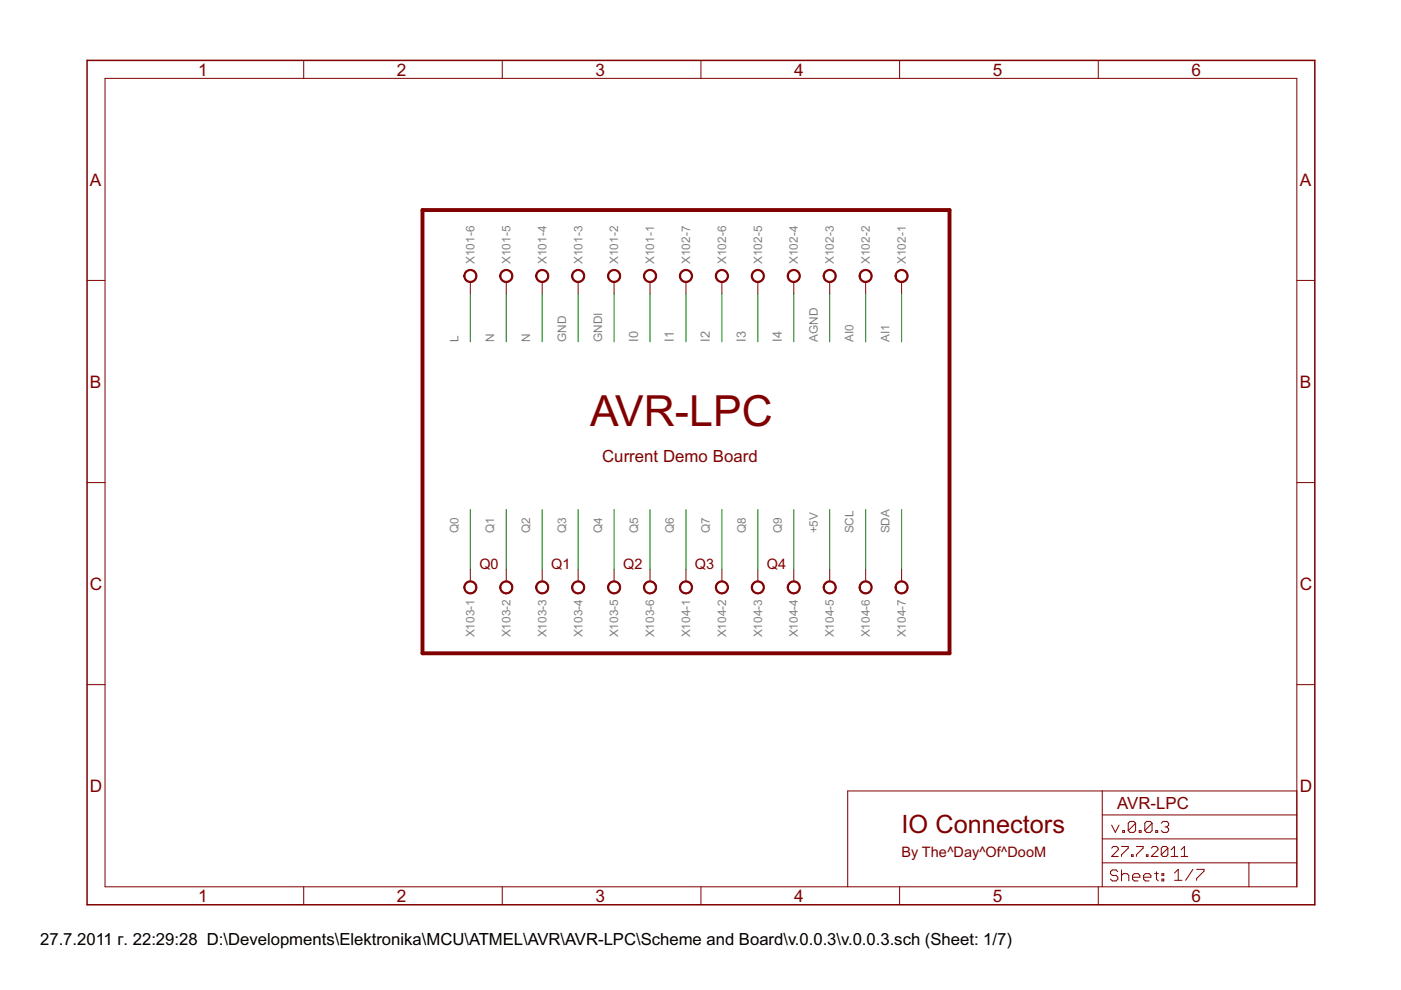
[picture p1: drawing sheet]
<svg xmlns="http://www.w3.org/2000/svg" width="297mm" height="210mm" viewBox="0 0 297 210" stroke-linecap="round" stroke-linejoin="round" font-family="sans-serif">
<g fill="#800000" stroke="#800000" stroke-width=".83">
<path d="M89.6 138.5h111.7z"/>
<path d="M201.3 44.5v94z"/>
<path d="M89.6 44.5h111.7z"/>
<path d="M89.6 44.5v94z"/>
</g>
<g fill="#800000" stroke="#800000" stroke-width=".21">
<path d="M275 182.9v5.1z"/>
<path d="M275 177.9v5z"/>
<path d="M275 172.8v5.1z"/>
<path d="M275 167.7v5.1z"/>
<path d="M179.7 167.7v20.3z"/>
<path d="M179.7 167.7h54z"/>
<path d="M233.7 167.7h41.3z"/>
<path d="M264.8 182.9v5.1z"/>
<path d="M264.8 182.9h10.2z"/>
<path d="M233.7 182.9h31.1z"/>
<path d="M233.7 182.9v5.1z"/>
<path d="M233.7 177.9v5z"/>
<path d="M233.7 177.9h41.3z"/>
<path d="M233.7 172.8v5.1z"/>
<path d="M233.7 172.8h41.3z"/>
<path d="M233.7 167.7v5.1z"/>
<path d="M235.7 174.9l.8 1.6z"/>
<path d="M237.3 174.9l-.8 1.6z"/>
<path d="M238 176.1v.4z"/>
<path d="M238 176.1h.4z"/>
<path d="M238.4 176.1v.4z"/>
<path d="M238 176.5h.4z"/>
<path d="M239.2 174.5v1.6z"/>
<path d="M239.2 174.5l.4-.3z"/>
<path d="M239.6 174.2h.8z"/>
<path d="M240.4 174.2l.4 .3z"/>
<path d="M240.8 174.5v1.6z"/>
<path d="M240.4 176.5l.4-.4z"/>
<path d="M239.6 176.5h.8z"/>
<path d="M239.2 176.1l.4 .4z"/>
<path d="M239.2 176.1l1.6-1.6z"/>
<path d="M241.5 176.1v.4z"/>
<path d="M241.5 176.1h.4z"/>
<path d="M241.9 176.1v.4z"/>
<path d="M241.5 176.5h.4z"/>
<path d="M242.7 174.5v1.6z"/>
<path d="M242.7 174.5l.4-.3z"/>
<path d="M243.1 174.2h.8z"/>
<path d="M243.9 174.2l.4 .3z"/>
<path d="M244.3 174.5v1.6z"/>
<path d="M244.3 176.1l-.4 .4z"/>
<path d="M243.1 176.5h.8z"/>
<path d="M242.7 176.1l.4 .4z"/>
<path d="M244.3 174.5l-1.6 1.6z"/>
<path d="M245 176.1v.4z"/>
<path d="M245 176.1h.4z"/>
<path d="M245.4 176.1v.4z"/>
<path d="M245 176.5h.4z"/>
<path d="M246.2 174.5l.4-.3z"/>
<path d="M246.6 174.2h.8z"/>
<path d="M247.4 174.2l.4 .3z"/>
<path d="M247.8 174.5v.4z"/>
<path d="M247.8 174.9l-.4 .4z"/>
<path d="M247 175.3h.4z"/>
<path d="M247.4 175.3l.4 .4z"/>
<path d="M247.8 175.7v.4z"/>
<path d="M247.8 176.1l-.4 .4z"/>
<path d="M246.6 176.5h.8z"/>
<path d="M246.2 176.1l.4 .4z"/>
<path d="M235.7 181.6h1.4z"/>
<path d="M237.1 180.2l-1.4 1.4z"/>
<path d="M237.1 179.8v.4z"/>
<path d="M236.7 179.5l.4 .3z"/>
<path d="M236 179.5h.7z"/>
<path d="M236 179.5l-.3 .3z"/>
<path d="M237.8 179.5h1.4z"/>
<path d="M239.2 179.5v.3z"/>
<path d="M237.8 181.2l1.4-1.4z"/>
<path d="M237.8 181.2v.4z"/>
<path d="M239.9 181.2v.4z"/>
<path d="M239.9 181.2h.3z"/>
<path d="M240.2 181.2v.4z"/>
<path d="M239.9 181.6h.3z"/>
<path d="M240.9 179.5h1.5z"/>
<path d="M242.4 179.5v.3z"/>
<path d="M240.9 181.2l1.5-1.4z"/>
<path d="M240.9 181.2v.4z"/>
<path d="M243.1 181.2v.4z"/>
<path d="M243.1 181.2h.3z"/>
<path d="M243.4 181.2v.4z"/>
<path d="M243.1 181.6h.3z"/>
<path d="M244.1 181.6h1.4z"/>
<path d="M244.1 181.6l1.4-1.4z"/>
<path d="M245.5 179.8v.4z"/>
<path d="M245.2 179.5l.3 .3z"/>
<path d="M244.5 179.5h.7z"/>
<path d="M244.5 179.5l-.4 .3z"/>
<path d="M246.2 179.8v1.4z"/>
<path d="M246.5 179.5l-.3 .3z"/>
<path d="M246.5 179.5h.8z"/>
<path d="M247.3 179.5l.3 .3z"/>
<path d="M247.6 179.8v1.4z"/>
<path d="M247.6 181.2l-.3 .4z"/>
<path d="M246.5 181.6h.8z"/>
<path d="M246.2 181.2l.3 .4z"/>
<path d="M246.2 181.2l1.4-1.4z"/>
<path d="M248.3 180.2l.7-.7z"/>
<path d="M249 179.5v2.1z"/>
<path d="M248.3 181.6h1.4z"/>
<path d="M251.1 179.5l-.7 .7z"/>
<path d="M251.1 179.5v2.1z"/>
<path d="M250.4 181.6h1.4z"/>
<path d="M249 185.1l.8-.8z"/>
<path d="M249.8 184.3v2.3z"/>
<path d="M249 186.6h1.6z"/>
<path d="M252.9 184.3l-1.5 2.3z"/>
<path d="M253.7 184.3h1.6z"/>
<path d="M255.3 184.3v.4z"/>
<path d="M255.3 184.7l-1.6 1.6z"/>
<path d="M253.7 186.3v.3z"/>
<path d="M236.6 184.4l.4 .4z"/>
<path d="M235.8 184.4h.8z"/>
<path d="M235.4 184.8l.4-.4z"/>
<path d="M235.4 184.8v.4z"/>
<path d="M235.4 185.2l.4 .4z"/>
<path d="M235.8 185.6h.8z"/>
<path d="M236.6 185.6l.4 .4z"/>
<path d="M237 186v.4z"/>
<path d="M237 186.4l-.4 .4z"/>
<path d="M235.8 186.8h.8z"/>
<path d="M235.4 186.4l.4 .4z"/>
<path d="M237.8 184.4v2.4z"/>
<path d="M237.8 185.6l.4-.4z"/>
<path d="M238.2 185.2h.8z"/>
<path d="M239 185.2l.3 .4z"/>
<path d="M239.3 185.6v1.2z"/>
<path d="M240.5 186.8h.8z"/>
<path d="M240.1 186.4l.4 .4z"/>
<path d="M240.1 185.6v.8z"/>
<path d="M240.1 185.6l.4-.4z"/>
<path d="M240.5 185.2h.8z"/>
<path d="M241.3 185.2l.4 .4z"/>
<path d="M241.7 185.6v.4z"/>
<path d="M240.1 186h1.6z"/>
<path d="M242.8 186.8h.8z"/>
<path d="M242.5 186.4l.3 .4z"/>
<path d="M242.5 185.6v.8z"/>
<path d="M242.5 185.6l.3-.4z"/>
<path d="M242.8 185.2h.8z"/>
<path d="M243.6 185.2l.4 .4z"/>
<path d="M244 185.6v.4z"/>
<path d="M242.5 186h1.5z"/>
<path d="M245.2 184.8v1.6z"/>
<path d="M245.2 186.4l.4 .4z"/>
<path d="M244.8 185.2h.8z"/>
<path d="M246.4 185.2h.3z"/>
<path d="M246.7 185.2v.4z"/>
<path d="M246.4 185.6h.3z"/>
<path d="M246.4 185.2v.4z"/>
<path d="M246.4 186.4h.3z"/>
<path d="M246.7 186.4v.4z"/>
<path d="M246.4 186.8h.3z"/>
<path d="M246.4 186.4v.4z"/>
<path d="M22.3 16.6v171.4z"/>
<path d="M18.5 59.5h3.8z"/>
<path d="M18.5 102.3h3.8z"/>
<path d="M18.5 145.2h3.8z"/>
<path d="M22.3 188h252.7z"/>
<path d="M64.4 188v3.8z"/>
<path d="M106.5 188v3.8z"/>
<path d="M148.6 188v3.8z"/>
<path d="M190.7 188v3.8z"/>
<path d="M232.9 188v3.8z"/>
<path d="M275 16.6v171.4z"/>
<path d="M275 59.5h3.8z"/>
<path d="M275 102.3h3.8z"/>
<path d="M275 145.2h3.8z"/>
<path d="M22.3 16.6h252.7z"/>
<path d="M64.4 12.8v3.8z"/>
<path d="M106.5 12.8v3.8z"/>
<path d="M148.6 12.8v3.8z"/>
<path d="M190.7 12.8v3.8z"/>
<path d="M232.9 12.8v3.8z"/>
<path d="M99.7 120.7v2.6z"/>
<path d="M107.3 120.7v2.6z"/>
<path d="M115 120.7v2.6z"/>
<path d="M122.6 120.7v2.6z"/>
<path d="M130.2 120.7v2.6z"/>
<path d="M137.8 120.7v2.6z"/>
<path d="M145.4 120.7v2.6z"/>
<path d="M153.1 120.7v2.6z"/>
<path d="M160.7 120.7v2.6z"/>
<path d="M168.3 120.7v2.6z"/>
<path d="M175.9 120.7v2.6z"/>
<path d="M183.5 120.7v2.6z"/>
<path d="M191.2 120.7v2.6z"/>
<path d="M137.8 59.8v2.5z"/>
<path d="M130.2 59.8v2.5z"/>
<path d="M122.6 59.8v2.5z"/>
<path d="M115 59.8v2.5z"/>
<path d="M107.3 59.8v2.5z"/>
<path d="M99.7 59.8v2.5z"/>
<path d="M191.2 59.8v2.5z"/>
<path d="M183.5 59.8v2.5z"/>
<path d="M175.9 59.8v2.5z"/>
<path d="M168.3 59.8v2.5z"/>
<path d="M160.7 59.8v2.5z"/>
<path d="M153.1 59.8v2.5z"/>
<path d="M145.4 59.8v2.5z"/>
<path d="M98.7 123.6a1.4 1.4 0 0 1 2.2 .2 1.4 1.4 0 0 1-.8 2.1 1.4 1.4 0 0 1-1.8-1.4h.3a1.15 1.15 0 0 1 1.6-1 1.15 1.15 0 0 1 .3 1.9 1.15 1.15 0 0 1-1.9-.6v-.3h-.3z" fill-rule="evenodd"/>
<path d="M106.3 123.6a1.4 1.4 0 0 1 2.2 .2 1.4 1.4 0 0 1-.8 2.1 1.4 1.4 0 0 1-1.8-1.4h.3a1.15 1.15 0 0 1 1.6-1 1.15 1.15 0 0 1 .3 1.9 1.15 1.15 0 0 1-1.9-.6v-.3h-.3z" fill-rule="evenodd"/>
<path d="M113.9 123.6a1.4 1.4 0 0 1 2.3 .2 1.4 1.4 0 0 1-.9 2.1 1.4 1.4 0 0 1-1.7-1.4h.2a1.15 1.15 0 0 1 1.6-1 1.15 1.15 0 0 1 .3 1.9 1.15 1.15 0 0 1-1.8-.6l-.1-.3h-.2z" fill-rule="evenodd"/>
<path d="M121.6 123.6a1.4 1.4 0 0 1 2.2 .2 1.4 1.4 0 0 1-.8 2.1 1.4 1.4 0 0 1-1.8-1.4h.2a1.15 1.15 0 0 1 1.6-1 1.15 1.15 0 0 1 .3 1.9 1.15 1.15 0 0 1-1.8-.6l-.1-.3h-.2z" fill-rule="evenodd"/>
<path d="M129.2 123.6a1.4 1.4 0 0 1 2.2 .2 1.4 1.4 0 0 1-.8 2.1 1.4 1.4 0 0 1-1.8-1.4h.3a1.15 1.15 0 0 1 1.6-1 1.15 1.15 0 0 1 .3 1.9 1.15 1.15 0 0 1-1.9-.6v-.3h-.3z" fill-rule="evenodd"/>
<path d="M136.8 123.6a1.4 1.4 0 0 1 2.2 .2 1.4 1.4 0 0 1-.8 2.1 1.4 1.4 0 0 1-1.8-1.4h.3a1.15 1.15 0 0 1 1.6-1 1.15 1.15 0 0 1 .3 1.9 1.15 1.15 0 0 1-1.9-.6v-.3h-.3z" fill-rule="evenodd"/>
<path d="M144.4 123.6a1.39 1.39 0 0 1 2.2 .2 1.39 1.39 0 0 1-.8 2.1 1.39 1.39 0 0 1-1.8-1.4h.3a1.15 1.15 0 0 1 1.6-1 1.15 1.15 0 0 1 .3 1.9 1.15 1.15 0 0 1-1.9-.6v-.3h-.3z" fill-rule="evenodd"/>
<path d="M152 123.6a1.39 1.39 0 0 1 2.2 .2 1.39 1.39 0 0 1-.8 2.1 1.39 1.39 0 0 1-1.7-1.4h.2a1.15 1.15 0 0 1 1.6-1 1.15 1.15 0 0 1 .3 1.9 1.15 1.15 0 0 1-1.8-.6l-.1-.3h-.2z" fill-rule="evenodd"/>
<path d="M159.7 123.6a1.39 1.39 0 0 1 2.2 .2 1.39 1.39 0 0 1-.9 2.1 1.39 1.39 0 0 1-1.7-1.4h.2a1.15 1.15 0 0 1 1.6-1 1.15 1.15 0 0 1 .3 1.9 1.15 1.15 0 0 1-1.8-.6l-.1-.3h-.2z" fill-rule="evenodd"/>
<path d="M167.3 123.6a1.39 1.39 0 0 1 2.2 .2 1.39 1.39 0 0 1-.8 2.1 1.39 1.39 0 0 1-1.8-1.4h.3a1.15 1.15 0 0 1 1.6-1 1.15 1.15 0 0 1 .3 1.9 1.15 1.15 0 0 1-1.9-.6v-.3h-.3z" fill-rule="evenodd"/>
<path d="M174.9 123.6a1.39 1.39 0 0 1 2.2 .2 1.39 1.39 0 0 1-.8 2.1 1.39 1.39 0 0 1-1.8-1.4h.3a1.14 1.14 0 0 1 1.6-1 1.14 1.14 0 0 1 .3 1.9 1.14 1.14 0 0 1-1.9-.6v-.3h-.3z" fill-rule="evenodd"/>
<path d="M182.5 123.6a1.39 1.39 0 0 1 2.2 .2 1.39 1.39 0 0 1-.8 2.1 1.39 1.39 0 0 1-1.8-1.4h.3a1.14 1.14 0 0 1 1.6-1 1.14 1.14 0 0 1 .3 1.9 1.14 1.14 0 0 1-1.9-.6v-.3h-.3z" fill-rule="evenodd"/>
<path d="M190.1 123.6a1.39 1.39 0 0 1 2.2 .2 1.39 1.39 0 0 1-.8 2.1 1.39 1.39 0 0 1-1.7-1.4h.2a1.14 1.14 0 0 1 1.6-1 1.14 1.14 0 0 1 .3 1.9 1.14 1.14 0 0 1-1.8-.6l-.1-.3h-.2z" fill-rule="evenodd"/>
<path d="M136.8 57.6a1.4 1.4 0 0 1 2.2 .2 1.4 1.4 0 0 1-.8 2.1 1.4 1.4 0 0 1-1.8-1.4h.3a1.15 1.15 0 0 1 1.6-1.1 1.15 1.15 0 0 1 .3 2 1.15 1.15 0 0 1-1.9-.6v-.3h-.3z" fill-rule="evenodd"/>
<path d="M129.2 57.6a1.4 1.4 0 0 1 2.2 .2 1.4 1.4 0 0 1-.8 2.1 1.4 1.4 0 0 1-1.8-1.4h.3a1.15 1.15 0 0 1 1.6-1.1 1.15 1.15 0 0 1 .2 2 1.15 1.15 0 0 1-1.8-.6v-.3h-.3z" fill-rule="evenodd"/>
<path d="M121.6 57.6a1.4 1.4 0 0 1 2.2 .2 1.4 1.4 0 0 1-.8 2.1 1.4 1.4 0 0 1-1.8-1.4h.2a1.15 1.15 0 0 1 1.7-1.1 1.15 1.15 0 0 1 .2 2 1.15 1.15 0 0 1-1.8-.6l-.1-.3h-.2z" fill-rule="evenodd"/>
<path d="M113.9 57.6a1.4 1.4 0 0 1 2.3 .2 1.4 1.4 0 0 1-.9 2.1 1.4 1.4 0 0 1-1.7-1.4h.2a1.15 1.15 0 0 1 1.6-1.1 1.15 1.15 0 0 1 .3 2 1.15 1.15 0 0 1-1.8-.6l-.1-.3h-.2z" fill-rule="evenodd"/>
<path d="M106.3 57.6a1.4 1.4 0 0 1 2.2 .2 1.4 1.4 0 0 1-.8 2.1 1.4 1.4 0 0 1-1.8-1.4h.3a1.15 1.15 0 0 1 1.6-1.1 1.15 1.15 0 0 1 .3 2 1.15 1.15 0 0 1-1.9-.6v-.3h-.3z" fill-rule="evenodd"/>
<path d="M98.7 57.6a1.4 1.4 0 0 1 2.2 .2 1.4 1.4 0 0 1-.8 2.1 1.4 1.4 0 0 1-1.8-1.4h.3a1.15 1.15 0 0 1 1.6-1.1 1.15 1.15 0 0 1 .3 2 1.15 1.15 0 0 1-1.9-.6v-.3h-.3z" fill-rule="evenodd"/>
<path d="M190.1 57.6a1.4 1.4 0 0 1 2.2 .2 1.4 1.4 0 0 1-.8 2.1 1.4 1.4 0 0 1-1.7-1.4h.2a1.14 1.14 0 0 1 1.6-1 1.14 1.14 0 0 1 .3 1.9 1.14 1.14 0 0 1-1.8-.6l-.1-.3h-.2z" fill-rule="evenodd"/>
<path d="M182.5 57.6a1.4 1.4 0 0 1 2.2 .2 1.4 1.4 0 0 1-.8 2.1 1.4 1.4 0 0 1-1.8-1.4h.3a1.14 1.14 0 0 1 1.6-1 1.14 1.14 0 0 1 .3 1.9 1.14 1.14 0 0 1-1.9-.6v-.3h-.3z" fill-rule="evenodd"/>
<path d="M174.9 57.6a1.4 1.4 0 0 1 2.2 .2 1.4 1.4 0 0 1-.8 2.1 1.4 1.4 0 0 1-1.8-1.4h.3a1.14 1.14 0 0 1 1.6-1 1.14 1.14 0 0 1 .2 1.9 1.14 1.14 0 0 1-1.8-.6v-.3h-.3z" fill-rule="evenodd"/>
<path d="M167.3 57.6a1.4 1.4 0 0 1 2.2 .2 1.4 1.4 0 0 1-.8 2.1 1.4 1.4 0 0 1-1.8-1.4h.3a1.15 1.15 0 0 1 1.6-1.1 1.15 1.15 0 0 1 .2 2 1.15 1.15 0 0 1-1.8-.6v-.3h-.3z" fill-rule="evenodd"/>
<path d="M159.7 57.6a1.4 1.4 0 0 1 2.2 .2 1.4 1.4 0 0 1-.9 2.1 1.4 1.4 0 0 1-1.7-1.4h.2a1.15 1.15 0 0 1 1.7-1.1 1.15 1.15 0 0 1 .2 2 1.15 1.15 0 0 1-1.8-.6l-.1-.3h-.2z" fill-rule="evenodd"/>
<path d="M152 57.6a1.4 1.4 0 0 1 2.2 .2 1.4 1.4 0 0 1-.8 2.1 1.4 1.4 0 0 1-1.7-1.4h.2a1.15 1.15 0 0 1 1.6-1.1 1.15 1.15 0 0 1 .3 2 1.15 1.15 0 0 1-1.8-.6l-.1-.3h-.2z" fill-rule="evenodd"/>
<path d="M144.4 57.6a1.4 1.4 0 0 1 2.2 .2 1.4 1.4 0 0 1-.8 2.1 1.4 1.4 0 0 1-1.8-1.4h.3a1.15 1.15 0 0 1 1.6-1.1 1.15 1.15 0 0 1 .3 2 1.15 1.15 0 0 1-1.9-.6v-.3h-.3z" fill-rule="evenodd"/>
</g>
<g fill="#800000" stroke="#800000" stroke-width=".32">
<path d="M18.5 12.8v179z"/>
<path d="M18.5 191.8h260.3z"/>
<path d="M278.8 12.8v179z"/>
<path d="M18.5 12.8h260.3z"/>
</g>
<g fill="#008000" stroke="#008000" stroke-width=".21">
<path d="M115 62.3v10.2z"/>
<path d="M107.3 62.3v10.2z"/>
<path d="M137.8 62.3v10.2z"/>
<path d="M145.4 62.3v10.2z"/>
<path d="M160.7 62.3v10.2z"/>
<path d="M153.1 62.3v10.2z"/>
<path d="M168.3 62.3v10.2z"/>
<path d="M99.7 62.3v10.2z"/>
<path d="M183.5 108v12.7z"/>
<path d="M191.2 108v12.7z"/>
<path d="M130.2 62.3v10.2z"/>
<path d="M99.7 108v12.7z"/>
<path d="M107.3 108v12.7z"/>
<path d="M115 108v12.7z"/>
<path d="M122.6 108v12.7z"/>
<path d="M130.2 108v12.7z"/>
<path d="M137.8 108v12.7z"/>
<path d="M145.4 108v12.7z"/>
<path d="M153.1 108v12.7z"/>
<path d="M160.7 108v12.7z"/>
<path d="M168.3 108v12.7z"/>
<path d="M122.6 62.3v10.2z"/>
<path d="M175.9 62.3v10.2z"/>
<path d="M183.5 62.3v10.2z"/>
<path d="M191.2 62.3v10.2z"/>
<path d="M175.9 108v12.7z"/>
</g>
<text font-size="10.2" fill="#800000" x="125.1" y="90.3">AVR-LPC</text>
<text font-size="6" fill="#800000" x="191.2" y="176.6">IO Connectors</text>
<g font-size="4.1" fill="#800000">
<text x="42" y="16">1</text>
<text x="84.1" y="16">2</text>
<text x="126.3" y="16">3</text>
<text x="168.4" y="16">4</text>
<text x="210.5" y="16">5</text>
<text x="252.6" y="16">6</text>
<text x="19.1" y="39.3">A</text>
<text x="275.6" y="39.3">A</text>
<text x="19.1" y="82.2">B</text>
<text x="275.6" y="82.2">B</text>
<text x="19.1" y="125">C</text>
<text x="275.6" y="125">C</text>
<text x="19.1" y="167.9">D</text>
<text x="275.6" y="167.9">D</text>
<text x="42" y="191.2">1</text>
<text x="84.1" y="191.2">2</text>
<text x="126.3" y="191.2">3</text>
<text x="168.4" y="191.2">4</text>
<text x="210.5" y="191.2">5</text>
<text x="252.6" y="191.2">6</text>
</g>
<g font-size="4" fill="#800000">
<text x="127.7" y="97.9">Current Demo Board</text>
<text x="236.9" y="171.5">AVR-LPC</text>
</g>
<text font-size="4" x="8.5" y="200.4">27.7.2011 г. 22:29:28 D:\Developments\Elektronika\MCU\ATMEL\AVR\AVR-LPC\Scheme and Board\v.0.0.3\v.0.0.3.sch (Sheet: 1/7)</text>
<g font-size="3.4" fill="#800000">
<text x="101.6" y="120.7">Q0</text>
<text x="116.9" y="120.7">Q1</text>
<text x="132.1" y="120.7">Q2</text>
<text x="147.3" y="120.7">Q3</text>
<text x="162.6" y="120.7">Q4</text>
<text x="191.2" y="181.7">By The^Day^Of^DooM</text>
</g>
<g font-size="3" fill="#808080">
<text x="135.3" y="72.5" transform="rotate(-90 135.3 72.5)">I0</text>
<text x="142.9" y="72.5" transform="rotate(-90 142.9 72.5)">I1</text>
<text x="150.5" y="72.5" transform="rotate(-90 150.5 72.5)">I2</text>
<text x="158.1" y="72.5" transform="rotate(-90 158.1 72.5)">I3</text>
<text x="165.8" y="72.5" transform="rotate(-90 165.8 72.5)">I4</text>
</g>
<g font-size="2.8" fill="#808080">
<text x="100.6" y="56" transform="rotate(-90 100.6 56)">X101-6</text>
<text x="108.2" y="56" transform="rotate(-90 108.2 56)">X101-5</text>
<text x="115.9" y="56" transform="rotate(-90 115.9 56)">X101-4</text>
<text x="123.5" y="56" transform="rotate(-90 123.5 56)">X101-3</text>
<text x="131.1" y="56" transform="rotate(-90 131.1 56)">X101-2</text>
<text x="138.7" y="56" transform="rotate(-90 138.7 56)">X101-1</text>
<text x="146.3" y="56" transform="rotate(-90 146.3 56)">X102-7</text>
<text x="153.9" y="56" transform="rotate(-90 153.9 56)">X102-6</text>
<text x="161.6" y="56" transform="rotate(-90 161.6 56)">X102-5</text>
<text x="169.2" y="56" transform="rotate(-90 169.2 56)">X102-4</text>
<text x="176.8" y="56" transform="rotate(-90 176.8 56)">X102-3</text>
<text x="184.4" y="56" transform="rotate(-90 184.4 56)">X102-2</text>
<text x="192" y="56" transform="rotate(-90 192 56)">X102-1</text>
<text x="97.2" y="72.5" transform="rotate(-90 97.2 72.5)">L</text>
<text x="104.8" y="72.5" transform="rotate(-90 104.8 72.5)">N</text>
<text x="112.4" y="72.5" transform="rotate(-90 112.4 72.5)">N</text>
<text x="120" y="72.5" transform="rotate(-90 120 72.5)">GND</text>
<text x="127.7" y="72.5" transform="rotate(-90 127.7 72.5)">GNDI</text>
<text x="173.4" y="72.5" transform="rotate(-90 173.4 72.5)">AGND</text>
<text x="181" y="72.5" transform="rotate(-90 181 72.5)">AI0</text>
<text x="188.6" y="72.5" transform="rotate(-90 188.6 72.5)">AI1</text>
<text x="97.2" y="113.1" transform="rotate(-90 97.2 113.1)">Q0</text>
<text x="104.8" y="113.1" transform="rotate(-90 104.8 113.1)">Q1</text>
<text x="112.4" y="113.1" transform="rotate(-90 112.4 113.1)">Q2</text>
<text x="120" y="113.1" transform="rotate(-90 120 113.1)">Q3</text>
<text x="127.7" y="113.1" transform="rotate(-90 127.7 113.1)">Q4</text>
<text x="135.3" y="113.1" transform="rotate(-90 135.3 113.1)">Q5</text>
<text x="142.9" y="113.1" transform="rotate(-90 142.9 113.1)">Q6</text>
<text x="150.5" y="113.1" transform="rotate(-90 150.5 113.1)">Q7</text>
<text x="158.1" y="113.1" transform="rotate(-90 158.1 113.1)">Q8</text>
<text x="165.8" y="113.1" transform="rotate(-90 165.8 113.1)">Q9</text>
<text x="173.4" y="113.1" transform="rotate(-90 173.4 113.1)">+5V</text>
<text x="181" y="113.1" transform="rotate(-90 181 113.1)">SCL</text>
<text x="188.6" y="113.1" transform="rotate(-90 188.6 113.1)">SDA</text>
<text x="100.6" y="135.2" transform="rotate(-90 100.6 135.2)">X103-1</text>
<text x="108.2" y="135.2" transform="rotate(-90 108.2 135.2)">X103-2</text>
<text x="115.9" y="135.2" transform="rotate(-90 115.9 135.2)">X103-3</text>
<text x="123.5" y="135.2" transform="rotate(-90 123.5 135.2)">X103-4</text>
<text x="131.1" y="135.2" transform="rotate(-90 131.1 135.2)">X103-5</text>
<text x="138.7" y="135.2" transform="rotate(-90 138.7 135.2)">X103-6</text>
<text x="146.3" y="135.2" transform="rotate(-90 146.3 135.2)">X104-1</text>
<text x="153.9" y="135.2" transform="rotate(-90 153.9 135.2)">X104-2</text>
<text x="161.6" y="135.2" transform="rotate(-90 161.6 135.2)">X104-3</text>
<text x="169.2" y="135.2" transform="rotate(-90 169.2 135.2)">X104-4</text>
<text x="176.8" y="135.2" transform="rotate(-90 176.8 135.2)">X104-5</text>
<text x="184.4" y="135.2" transform="rotate(-90 184.4 135.2)">X104-6</text>
<text x="192" y="135.2" transform="rotate(-90 192 135.2)">X104-7</text>
</g>
</svg>
